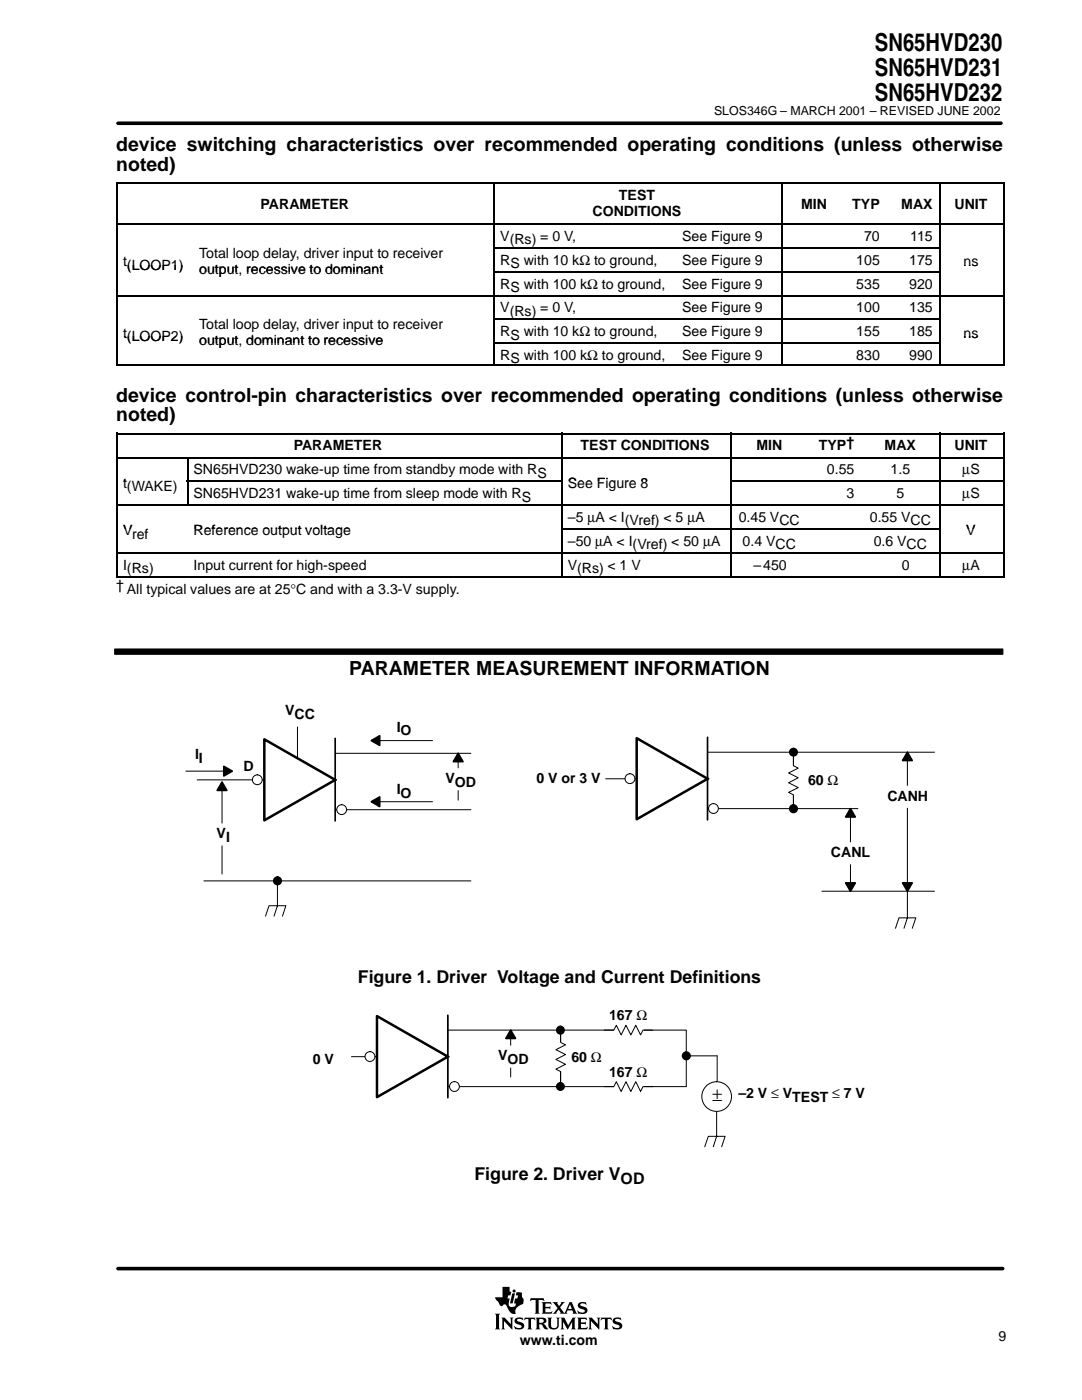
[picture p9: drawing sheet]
<svg xmlns="http://www.w3.org/2000/svg" width="216mm" height="279mm" viewBox="0 0 216 279" stroke-linecap="round" stroke-linejoin="round" font-family="sans-serif">
<path d="M23.5 24.6h176.2" fill="none" stroke="#000" stroke-width=".72"/>
<g fill="#000">
<path d="M102.2 258.1h.6l-.5 2h-.5z"/>
<path d="M100.3 256.8h1.4v.9l.3 .1-.1 .7h-.5l-.1 .6h.4l-.2 1a.67 .67 0 0 0 .3 .7 .67 .67 0 0 0 .8 0l.2-.1 .2-.6h-.4l.2-1h.4l.2-.6h-.5l.2-.6 1.1 .1-.1 .6 .4 .5v.5a.7 .7 0 0 1-.7 .9l-.8 .6-.2 .8a.19 .19 0 0 1 .1 .2 .19 .19 0 0 1-.2 .1l-.7-.1-.4-.4-.5-1a.44 .44 0 0 0-.4-.4 .44 .44 0 0 0-.5 .3 .75 .75 0 0 1-.7-.7l-.5-.5-.2-.5h1.5z" fill-rule="evenodd"/>
<path d="M115.4 260.1l.4-.2 1.1-.1 .2 .6-.6-.3-.6 .1a.24 .24 0 0 0-.1 .3 .24 .24 0 0 0 .3 .1 1.01 1.01 0 0 1 1.1 1l-.4 .5-1.4 .1-.2-.7 .9 .5 .3-.1 .3-.2a.99 .99 0 0 0-1-.6 .62 .62 0 0 1-.3-1z" fill-rule="evenodd"/>
<path d="M105.9 259.1h2.6l.1 .6-.5-.3-.6 .1v2.4l.2 .3h-1l.2-.3v-2.4l-.6-.1-.5 .3z" fill-rule="evenodd"/>
<path d="M108.1 259.9h1.8l.1 .5-.4-.3-.8 .1v.6h.8l.2-.2v.7l-.2-.2h-.8v.7l1 .1 .4-.2-.1 .5h-2l.2-.3v-1.8z" fill-rule="evenodd"/>
<path d="M110.2 259.9h1.1l-.1 .2 .4 .6 .4-.6-.1-.2h.8l-.9 1 .8 1.2 1-2.2h.5l.9 2.1 .2 .2h-1l.2-.2-.2-.5h-1l-.1 .5 .1 .2h-1.5l.2-.3-.4-.6-.5 .6 .1 .3h-.9l1.1-1.1z" fill-rule="evenodd"/>
<circle cx="102.6" cy="257.7" r=".31"/>
</g>
<path d="M113.7 260.3l.4 .9h-.7z" fill="#fff"/>
<g fill="#000">
<path d="M98.8 262.2h1l-.2 .2v2.7l.2 .2h-1l.2-.3v-2.5z" fill-rule="evenodd"/>
<path d="M100 263h.7l1.2 1.3v-1l-.2-.3h.8l-.3 .2v2.1l-1.6-1.7v1.4l.2 .3h-.8l.2-.3v-1.8z" fill-rule="evenodd"/>
<path d="M102.9 263.2a1.53 1.53 0 0 1 1.3-.2l.1-.1 .1 .6-.6-.3h-.5a.28 .28 0 0 0-.1 .4 .28 .28 0 0 0 .4 .2 .94 .94 0 0 1 1 1l-.3 .4-.3 .1h-1.2l-.2-.7 .5 .4h.6l.4-.2-.1-.2-.2-.2a1.05 1.05 0 0 1-1.1-.8z" fill-rule="evenodd"/>
<path d="M104.7 263h2l.1 .5-.3-.2h-.5v1.7l.2 .3h-1l.2-.4v-1.6h-.5l-.3 .2z" fill-rule="evenodd"/>
<path d="M106.9 263h1.3a.61 .61 0 0 1 .8 .4 .61 .61 0 0 1-.6 .7l1 1.1a.64 .64 0 0 1-.7 .1 .64 .64 0 0 1-.4-.5l-.3-.5h-.4v.7l.2 .3h-.9l.2-.4v-1.6z" fill-rule="evenodd"/>
<path d="M109.2 263h1l-.2 .2v1.4l.1 .3 .3 .1h.5l.3-.4v-1.4l-.2-.2h.7l-.2 .2v1.3a1.07 1.07 0 0 1-1 .8 1.07 1.07 0 0 1-1.1-.8v-1.3z" fill-rule="evenodd"/>
<path d="M111.8 263h.8l.8 1.5 .9-1.5h.6l-.2 .2v1.8l.2 .3h-1l.3-.4v-1.1l-1 1.5-.8-1.5v1.2l.2 .3h-.8l.3-.4v-1.6z" fill-rule="evenodd"/>
<path d="M115.2 263h1.8l.1 .5-.4-.3-.8 .1v.6h.8l.2-.2v.7l-.2-.2h-.8v.8h.9l.5-.2-.2 .5h-1.9l.2-.3v-1.8z" fill-rule="evenodd"/>
<path d="M117.4 263h.7l1.2 1.3v-1.1l-.2-.2h.7l-.2 .2v2.1l-1.7-1.7v1.4l.2 .3h-.7l.2-.4v-1.6z" fill-rule="evenodd"/>
<path d="M120 263h2l.1 .5-.3-.2h-.6v1.7l.3 .3h-1l.2-.4v-1.6h-.5l-.3 .2z" fill-rule="evenodd"/>
<path d="M122.4 263.2a1.3 1.3 0 0 1 1.3-.2l.1-.1 .2 .6-.6-.3h-.5a.28 .28 0 0 0-.2 .4 .28 .28 0 0 0 .4 .2 1.02 1.02 0 0 1 1.1 .8l-.2 .5-.7 .2h-.9l-.3-.7 .8 .4h.6a.26 .26 0 0 0 .1-.3 .26 .26 0 0 0-.1-.2l-.4-.1a.75 .75 0 0 1-.7-.4 .75 .75 0 0 1 0-.8z" fill-rule="evenodd"/>
</g>
<path d="M107.6 263.3l.4-.1a.4 .4 0 0 1 .5 .4 .4 .4 0 0 1-.5 .4h-.4z" fill-rule="evenodd" fill="#fff"/>
<path d="M23.5 253.2h176.6" fill="none" stroke="#000" stroke-width=".72"/>
<g fill="none" stroke="#000" stroke-width=".32">
<path d="M23.2 36.6h177.3M23.4 36.4v36.6M98.6 36.4v36.6M156 36.4v36.6M187.6 36.4v36.6M200.3 36.4v36.6M23.2 44.8h177.3M23.2 59h177.3M98.5 49.5h89M98.5 54.3h89M23.2 72.9h177.3M98.5 63.7h89"/>
<path d="M98.5 68.5h89M23.2 86.5h177.3M23.2 91.3h177.3M23.4 86.4v28.9M37.3 96.1h74.6M37.4 91.2v9.5M112.1 86.4v28.9M145.7 96.1h54.8M145.9 86.4v28.9M187.6 86.4v28.9M200.3 86.4v28.9M23.2 100.8h177.3"/>
<path d="M23.2 110.3h177.3M23.2 115.2h177.3M111.9 105.6h75.6"/>
</g>
<path d="M22.9 129.5h177.2v1.1h-177.2z" fill-rule="evenodd" fill="#000" stroke="#000" stroke-width=".2"/>
<path d="M52.7 147.5l14.2 8.1-14.2 8.1z" fill="none" stroke="#000" stroke-width=".5"/>
<circle cx="66.9" cy="155.6" r=".17" fill="#000"/>
<path d="M39.3 155.6h13.4M66.9 150.3h27.1M66.9 161.6h27.1" fill="none" stroke="#000" stroke-width=".2"/>
<circle cx="68.2" cy="161.6" r=".98" fill="#fff"/>
<g fill="none" stroke="#000" stroke-width=".2">
<path d="M37.1 153.9h9.2M44.3 156.1v18.3M74.1 147.8h12.2M74.1 160h12.2M91.4 150.3v9.4M120.9 155.4h6.1M141.2 150.1h45.3M40.7 175.8h53.3M55.4 175.8v5l-.7 2M143.4 161.4h27.8M53 182.8l.7-2h3.3l-.6 2"/>
<circle cx="68.2" cy="161.6" r=".98"/>
</g>
<g fill="#000" stroke="#000" stroke-width=".34">
<path d="M44.3 156.1l1 1.6h-2zM44.7 152.9l1.6 1-1.6 1zM74.1 147.8l1.7-1v2zM91.4 150.3l1 1.7h-1.9zM74.1 160l1.7-1v2z"/>
<circle cx="55.4" cy="175.8" r=".74"/>
</g>
<g fill="#fff" stroke="#fff" stroke-width=".34">
<path d="M39.7 164.5h9.7v4.1h-9.7z" fill-rule="evenodd"/>
<path d="M87 153.5h9.9v4h-9.9z" fill-rule="evenodd"/>
</g>
<path d="M66.9 147.4v16.4" fill="none" stroke="#000" stroke-width=".34"/>
<path d="M36.4 148.7h6.6v4.1h-6.6z" fill="none" stroke="#fff" stroke-width=".34"/>
<path d="M127 147.3l14.2 8.1-14.2 8.1z" fill="none" stroke="#000" stroke-width=".5"/>
<circle cx="141.2" cy="155.4" r=".17" fill="#000"/>
<circle cx="142.4" cy="161.4" r=".98" fill="#fff"/>
<g fill="none" stroke="#000" stroke-width=".2">
<path d="M158.3 150.1v11.3M164 177.9h22.5M169.7 161.4v16.5M178.7 185.3l.7-2.1h3.3l-.7 2.1M181.1 183.2l-.7 2.1"/>
<circle cx="142.4" cy="161.4" r=".98"/>
</g>
<path d="M141.2 147.1v16.5" fill="none" stroke="#000" stroke-width=".34"/>
<path d="M169.7 161.4l1 1.6h-2z" fill="#000" stroke="#000" stroke-width=".34"/>
<path d="M164 168.3h11.4v4h-11.4z" fill-rule="evenodd" fill="#fff" stroke="#fff" stroke-width=".34"/>
<path d="M157.3 152.8h2v5.9h-2z" fill-rule="evenodd" fill="#fff"/>
<path d="M51.4 155.6h.1M158.3 150.9v1.9l1 .5-1.9 1 1.9 .9-1.9 1 1.9 1-1.9 .9 .9 .5v2M181.1 150.1v33.1" fill="none" stroke="#000" stroke-width=".2"/>
<g fill="#000" stroke="#000" stroke-width=".34">
<path d="M181.1 150.1l.9 1.7h-1.9zM168.7 176.2h2l-1 1.7zM180.1 176.2h1.9l-.9 1.7z"/>
<circle cx="158.3" cy="150.1" r=".73"/>
<circle cx="158.3" cy="161.4" r=".74"/>
</g>
<g fill="#000">
<circle cx="158.3" cy="150.1" r=".17"/>
<circle cx="158.3" cy="161.4" r=".17"/>
</g>
<path d="M175 157h12.3v4.1h-12.3z" fill-rule="evenodd" fill="#fff" stroke="#fff" stroke-width=".34"/>
<circle cx="51.3" cy="155.6" r=".98" fill="#fff"/>
<circle cx="51.3" cy="155.6" r=".98" fill="none" stroke="#000" stroke-width=".2"/>
<circle cx="125.7" cy="155.4" r=".98" fill="#fff"/>
<g fill="none" stroke="#000" stroke-width=".2">
<path d="M59.4 145.1v6.2M89.4 205.6h47.5v11.3M111.8 205.6v11.3M143.1 210.7v5.2M140.6 228.9l.7-2.1h3.4l-.7 2.1M143 221.8v5l-.7 2.1"/>
<circle cx="125.7" cy="155.4" r=".98"/>
</g>
<path d="M55 140h9.8v4h-9.8z" fill-rule="evenodd" fill="#fff" stroke="#fff" stroke-width=".34"/>
<path d="M122.5 204.6h5.8v2h-5.8z" fill-rule="evenodd" fill="#fff"/>
<path d="M120.5 205.6h2l.5-1 .9 1.9 1-1.9 1 1.9 1-1.9 .9 1.9 .5-.9h2" fill="none" stroke="#000" stroke-width=".2"/>
<circle cx="143" cy="218.8" r="2.96" fill="#fff"/>
<g fill="none" stroke="#000" stroke-width=".2">
<path d="M67.9 210.9h7.3M89.4 216.9h47.5"/>
<circle cx="143" cy="218.8" r="2.96"/>
</g>
<circle cx="136.9" cy="210.7" r=".74" fill="#000" stroke="#000" stroke-width=".34"/>
<g fill="#000">
<circle cx="89.4" cy="210.9" r=".17"/>
<circle cx="136.9" cy="210.7" r=".17"/>
</g>
<path d="M75.2 202.8l14.2 8.1-14.2 8.1z" fill="none" stroke="#000" stroke-width=".5"/>
<circle cx="90.7" cy="216.8" r=".98" fill="#fff"/>
<g fill="none" stroke="#000" stroke-width=".2">
<path d="M101.9 206.3v8.6"/>
<circle cx="90.7" cy="216.8" r=".98"/>
</g>
<path d="M89.4 202.6v16.5" fill="none" stroke="#000" stroke-width=".34"/>
<path d="M101.9 205.6l1 1.6h-2z" fill="#000" stroke="#000" stroke-width=".34"/>
<g fill="#fff" stroke="#fff" stroke-width=".34">
<path d="M97.5 208.8h9.9v4.1h-9.9z" fill-rule="evenodd"/>
<path d="M59.2 209.5h10.7v4.1h-10.7z" fill-rule="evenodd"/>
</g>
<path d="M110.9 208h1.9v5.9h-1.9z" fill-rule="evenodd" fill="#fff"/>
<path d="M111.9 206.1v1.9l.9 .5-1.9 1 1.9 1-1.9 .9 1.9 1-1.9 1 1 .5v1.9" fill="none" stroke="#000" stroke-width=".2"/>
<g fill="#000" stroke="#000" stroke-width=".34">
<circle cx="111.8" cy="216.8" r=".72"/>
<circle cx="111.8" cy="205.6" r=".73"/>
</g>
<g fill="#000">
<circle cx="111.8" cy="205.6" r=".17"/>
<circle cx="111.8" cy="216.9" r=".17"/>
</g>
<path d="M122.5 215.9h5.8v2h-5.8z" fill-rule="evenodd" fill="#fff"/>
<path d="M120.5 216.9h2l.5-1 .9 1.9 1-1.9 1 1.9 1-1.9 .9 1.9 .5-.9h2M136.9 210.7h6.2" fill="none" stroke="#000" stroke-width=".2"/>
<circle cx="73.8" cy="210.9" r=".98" fill="#fff"/>
<circle cx="73.8" cy="210.9" r=".98" fill="none" stroke="#000" stroke-width=".2"/>
<g font-size="4.9">
<text x="174.6" y="10.2">SN65HVD230</text>
<text x="174.6" y="15.2">SN65HVD231</text>
<text x="174.6" y="20.1">SN65HVD232</text>
</g>
<g font-size="3.9">
<text x="23.2" y="30.2">device switching characteristics over recommended operating conditions (unless otherwise</text>
<text x="23.2" y="34.1">noted)</text>
<text x="23.2" y="80.2">device control-pin characteristics over recommended operating conditions (unless otherwise</text>
<text x="23.2" y="84">noted)</text>
<text x="69.7" y="134.8">PARAMETER MEASUREMENT INFORMATION</text>
</g>
<g font-size="3.5">
<text x="71.4" y="196.3">Figure 1. Driver Voltage and Current Definitions</text>
<text x="142.1" y="219.7">±</text>
<text x="94.7" y="235.5">Figure 2. Driver V</text>
</g>
<text font-size="3.2" x="123.8" y="236.4">OD</text>
<g font-size="2.8">
<text x="52" y="41.6">PARAMETER</text>
<text x="123.5" y="39.9">TEST</text>
<text x="159.9" y="41.6">MIN</text>
<text x="170.1" y="41.6">TYP</text>
<text x="179.8" y="41.6">MAX</text>
<text x="190.5" y="41.6">UNIT</text>
<text x="118.2" y="43.1">CONDITIONS</text>
<text x="24.6" y="53.1">t(LOOP1)</text>
<text x="39.8" y="51.5">Total loop delay, driver input to receiver</text>
<text x="99.8" y="48.1">V(Rs) = 0 V,</text>
<text x="99.8" y="52.8">RS with 10 kΩ to ground,</text>
<text x="136.1" y="48.1">See Figure 9</text>
<text x="136.1" y="52.8">See Figure 9</text>
<text x="170.9" y="52.8">105</text>
<text x="172.4" y="48.1">70</text>
<text x="181.4" y="52.8">175</text>
<text x="181.6" y="48.1">115</text>
<text x="192.3" y="53.1">ns</text>
<text x="39.8" y="54.6">output, recessive to dominant</text>
<text x="39.8" y="54.6">output recessive to dominant</text>
<text x="99.8" y="57.6">RS with 100 kΩ to ground,</text>
<text x="136.1" y="57.6">See Figure 9</text>
<text x="170.9" y="57.6">535</text>
<text x="181.4" y="57.6">920</text>
<text x="39.8" y="65.7">Total loop delay, driver input to receiver</text>
<text x="99.8" y="62.3">V(Rs) = 0 V,</text>
<text x="136.1" y="62.3">See Figure 9</text>
<text x="170.9" y="62.3">100</text>
<text x="181.4" y="62.3">135</text>
<text x="24.6" y="67.4">t(LOOP2)</text>
<text x="39.8" y="68.9">output, dominant to recessive</text>
<text x="39.8" y="68.8">output dominant to recessive</text>
<text x="99.8" y="67.1">RS with 10 kΩ to ground,</text>
<text x="99.8" y="71.8">RS with 100 kΩ to ground,</text>
<text x="136.1" y="67.1">See Figure 9</text>
<text x="136.1" y="71.8">See Figure 9</text>
<text x="170.9" y="67.1">155</text>
<text x="170.9" y="71.8">830</text>
<text x="181.4" y="67.1">185</text>
<text x="181.4" y="71.8">990</text>
<text x="192.3" y="67.4">ns</text>
<text x="58.6" y="89.9">PARAMETER</text>
<text x="115.9" y="89.9">TEST CONDITIONS</text>
<text x="150.9" y="89.9">MIN</text>
<text x="163.4" y="89.9">TYP†</text>
<text x="176.5" y="89.9">MAX</text>
<text x="190.5" y="89.9">UNIT</text>
<text x="38.6" y="94.7">SN65HVD230 wake-up time from standby mode with RS</text>
<text x="165" y="94.7">0.55</text>
<text x="177.7" y="94.7">1.5</text>
<text x="192" y="94.7">µS</text>
<text x="24.6" y="97.4">t(WAKE)</text>
<text x="24.6" y="97.4">t</text>
<text x="38.6" y="99.4">SN65HVD231 wake-up time from sleep mode with RS</text>
<text x="113.3" y="97.4">See Figure 8</text>
<text x="168.9" y="99.4">3</text>
<text x="178.9" y="99.4">5</text>
<text x="192" y="99.4">µS</text>
<text x="24.6" y="106.8">Vref</text>
<text x="24.6" y="106.8">V</text>
<text x="38.6" y="106.8">Reference output voltage</text>
<text x="113.3" y="104.1">–5 µA &lt; I(Vref) &lt; 5 µA</text>
<text x="147.4" y="104.1">0.45 VCC</text>
<text x="173.6" y="104.1">0.55 VCC</text>
<text x="192.8" y="106.8">V</text>
<text x="24.6" y="113.7">I(Rs)</text>
<text x="38.6" y="113.7">Input current for high-speed</text>
<text x="113.3" y="108.9">–50 µA &lt; I(Vref) &lt; 50 µA</text>
<text x="113.3" y="113.7">V(Rs) &lt; 1 V</text>
<text x="148.2" y="108.9">0.4 VCC</text>
<text x="150.4" y="113.7">–450</text>
<text x="174.3" y="108.9">0.6 VCC</text>
<text x="180" y="113.7">0</text>
<text x="192" y="113.7">µA</text>
<text x="23.2" y="117.8">† All typical values are at 25°C and with a 3.3-V supply.</text>
<text x="56.9" y="142.8">VCC</text>
<text x="79.2" y="146.1">IO</text>
<text x="38.9" y="151.5">II</text>
<text x="48.6" y="153.9">D</text>
<text x="79.2" y="158.5">IO</text>
<text x="88.9" y="156.3">VOD</text>
<text x="107" y="156.2">0 V or 3 V</text>
<text x="161.2" y="156.6">60 Ω</text>
<text x="177.1" y="159.8">CANH</text>
<text x="43.2" y="167.3">V</text>
<text x="45.1" y="168">I</text>
<text x="165.8" y="171.1">CANL</text>
<text x="121.5" y="203.6">167 Ω</text>
<text x="62.4" y="212.3">0 V</text>
<text x="99.4" y="211.6">VOD</text>
<text x="114" y="211.9">60 Ω</text>
<text x="121.5" y="214.8">167 Ω</text>
<text x="147.3" y="219.2">–2 V ≤ VTEST ≤ 7 V</text>
<text x="103.7" y="268.4">www.ti.com</text>
<text x="199.2" y="267.7">9</text>
</g>
<text font-size="2.5" x="142.5" y="23">SLOS346G – MARCH 2001 – REVISED JUNE 2002</text>
</svg>
